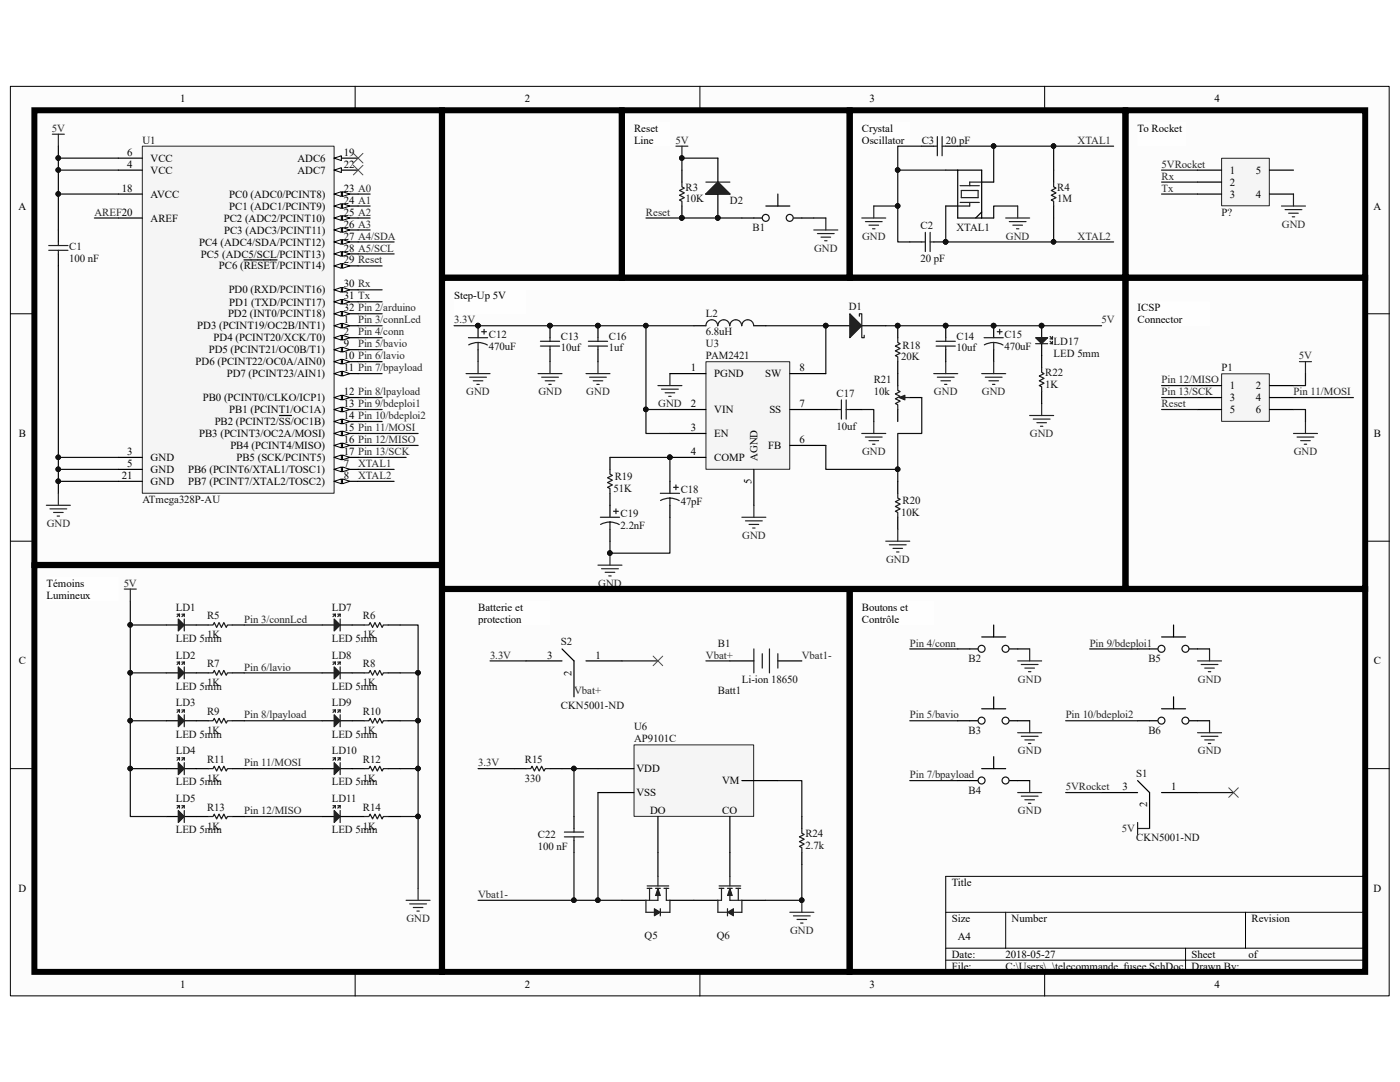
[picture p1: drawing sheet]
<svg xmlns="http://www.w3.org/2000/svg" width="279mm" height="216mm" viewBox="0 0 279 216" stroke-linecap="round" stroke-linejoin="round" font-family="sans-serif">
<path d="M2.1 17.3h275.1v181.4h-275.1z" fill="#fcfcfc"/>
<path d="M2.1 17.2h275.1v181.5h-275.1z" fill="none" stroke="#000" stroke-width=".2"/>
<path d="M6.9 22.1h265.6v171.8h-265.6z" fill="#fcfcfc"/>
<g fill="none" stroke="#000" stroke-width=".2">
<path d="M70.9 17.2v4.8M139.7 17.2v4.8M208.5 17.2v4.8M6.9 22h265.6v171.9h-265.6zM2.1 62.6h4.8M272.5 62.6h4.8M2.1 108h4.8M272.5 108h4.8M2.1 153.4h4.8M272.5 153.4h4.8M272.5 174.9h-83.8v19.1M70.9 194v4.8"/>
<path d="M139.7 194v4.8M188.7 182h83.8M188.7 189.2h83.8M188.7 191.6h83.8M200.7 182v7.2M208.5 194v4.8M236.6 189.2v4.8M248.6 182v7.2"/>
</g>
<path d="M10.5 26.8h2.3M11.6 26.8v2.4M11.6 98.4v2.4M9.3 100.8h4.7M10 101.5h3.3M10.7 102.3h1.9M11.4 103h.5" fill="none" stroke="#262626" stroke-width=".24"/>
<g fill="none" stroke="#0e0e0e" stroke-width=".24">
<path d="M11.6 31.6h12M11.6 33.9h12M11.6 38.7h12M11.6 53.1v45.3M71.5 57.8h4.8M71.5 41.1h2.4M71.5 43.5h2.4M71.5 45.9h2.4M71.5 48.3h7.2M71.5 50.7h7.2M71.5 53.1h4.8M71.5 60.2h4.8"/>
<path d="M71.5 62.6h4.8M71.5 65h4.8M71.5 67.4h4.8M71.5 69.8h4.8M71.5 72.2h4.8M71.5 74.6h4.8M71.5 79.3h4.8M11.6 96h12M11.6 93.7h12M11.6 91.3h12M71.5 96h7.2M71.5 93.7h7.2"/>
<path d="M71.5 91.3h9.5M71.5 81.7h4.8M71.5 84.1h4.8M71.5 88.9h11.9M71.5 86.5h11.9"/>
</g>
<g fill="#0e0e0e" stroke="#0e0e0e" stroke-width=".2">
<circle cx="11.6" cy="31.5" r=".45"/>
<circle cx="11.6" cy="33.9" r=".45"/>
<circle cx="11.6" cy="38.7" r=".45"/>
<circle cx="11.6" cy="96" r=".45"/>
<circle cx="11.6" cy="93.6" r=".45"/>
<circle cx="11.6" cy="91.2" r=".45"/>
</g>
<path d="M28.4 29.2h38.3v69.2h-38.3z" fill="#f5f5f5"/>
<path d="M28.4 29.2h38.3v69.2h-38.3z" fill="none" stroke="#262626" stroke-width=".2"/>
<path d="M66.7 53.1h4.8" fill="none" stroke="#000" stroke-width=".24"/>
<path d="M66.7 53.1l1.4-.5v.9z" fill="#fcfcfc"/>
<path d="M66.7 53.1l1.4-.5v.9z" fill="none" stroke="#000" stroke-width=".2"/>
<path d="M68.4 52.6l1.4 .5-1.4 .4z" fill="#fcfcfc"/>
<path d="M68.4 52.6l1.4 .5-1.4 .4z" fill="none" stroke="#000" stroke-width=".2"/>
<path d="M48.7 51.9h6.6M66.7 57.8h4.8" fill="none" stroke="#000" stroke-width=".24"/>
<path d="M66.7 57.8l1.4-.4v.9z" fill="#fcfcfc"/>
<path d="M66.7 57.8l1.4-.4v.9z" fill="none" stroke="#000" stroke-width=".2"/>
<path d="M68.4 57.4l1.4 .4-1.4 .5z" fill="#fcfcfc"/>
<path d="M68.4 57.4l1.4 .4-1.4 .5z" fill="none" stroke="#000" stroke-width=".2"/>
<path d="M66.7 60.2h4.8" fill="none" stroke="#000" stroke-width=".24"/>
<path d="M66.7 60.2l1.4-.5v1z" fill="#fcfcfc"/>
<path d="M66.7 60.2l1.4-.5v1z" fill="none" stroke="#000" stroke-width=".2"/>
<path d="M68.4 59.7l1.4 .5-1.4 .5z" fill="#fcfcfc"/>
<path d="M68.4 59.7l1.4 .5-1.4 .5z" fill="none" stroke="#000" stroke-width=".2"/>
<path d="M66.7 62.6h4.8" fill="none" stroke="#000" stroke-width=".24"/>
<path d="M66.7 62.6l1.4-.5v1z" fill="#fcfcfc"/>
<path d="M66.7 62.6l1.4-.5v1z" fill="none" stroke="#000" stroke-width=".2"/>
<path d="M68.4 62.1l1.4 .5-1.4 .5z" fill="#fcfcfc"/>
<path d="M68.4 62.1l1.4 .5-1.4 .5z" fill="none" stroke="#000" stroke-width=".2"/>
<path d="M66.7 67.4h4.8" fill="none" stroke="#000" stroke-width=".24"/>
<path d="M66.7 67.4l1.4-.5v1z" fill="#fcfcfc"/>
<path d="M66.7 67.4l1.4-.5v1z" fill="none" stroke="#000" stroke-width=".2"/>
<path d="M68.4 66.9l1.4 .5-1.4 .5z" fill="#fcfcfc"/>
<path d="M68.4 66.9l1.4 .5-1.4 .5z" fill="none" stroke="#000" stroke-width=".2"/>
<path d="M23.6 31.6h4.8M23.6 93.7h4.8M66.7 93.7h4.8" fill="none" stroke="#000" stroke-width=".24"/>
<path d="M66.7 93.7l1.4-.5v.9z" fill="#fcfcfc"/>
<path d="M66.7 93.7l1.4-.5v.9z" fill="none" stroke="#000" stroke-width=".2"/>
<path d="M68.4 93.2l1.4 .5-1.4 .4z" fill="#fcfcfc"/>
<path d="M68.4 93.2l1.4 .5-1.4 .4z" fill="none" stroke="#000" stroke-width=".2"/>
<path d="M66.7 96h4.8" fill="none" stroke="#000" stroke-width=".24"/>
<path d="M66.7 96l1.4-.4v.9z" fill="#fcfcfc"/>
<path d="M66.7 96l1.4-.4v.9z" fill="none" stroke="#000" stroke-width=".2"/>
<path d="M68.4 95.6l1.4 .4-1.4 .5z" fill="#fcfcfc"/>
<path d="M68.4 95.6l1.4 .4-1.4 .5z" fill="none" stroke="#000" stroke-width=".2"/>
<path d="M66.7 69.8h4.8" fill="none" stroke="#000" stroke-width=".24"/>
<path d="M66.7 69.8l1.4-.5v1z" fill="#fcfcfc"/>
<path d="M66.7 69.8l1.4-.5v1z" fill="none" stroke="#000" stroke-width=".2"/>
<path d="M68.4 69.3l1.4 .5-1.4 .5z" fill="#fcfcfc"/>
<path d="M68.4 69.3l1.4 .5-1.4 .5z" fill="none" stroke="#000" stroke-width=".2"/>
<path d="M66.7 72.2h4.8" fill="none" stroke="#000" stroke-width=".24"/>
<path d="M66.7 72.2l1.4-.5v.9z" fill="#fcfcfc"/>
<path d="M66.7 72.2l1.4-.5v.9z" fill="none" stroke="#000" stroke-width=".2"/>
<path d="M68.4 71.7l1.4 .5-1.4 .4z" fill="#fcfcfc"/>
<path d="M68.4 71.7l1.4 .5-1.4 .4z" fill="none" stroke="#000" stroke-width=".2"/>
<path d="M66.7 74.6h4.8" fill="none" stroke="#000" stroke-width=".24"/>
<path d="M66.7 74.6l1.4-.5v.9z" fill="#fcfcfc"/>
<path d="M66.7 74.6l1.4-.5v.9z" fill="none" stroke="#000" stroke-width=".2"/>
<path d="M68.4 74.1l1.4 .5-1.4 .4z" fill="#fcfcfc"/>
<path d="M68.4 74.1l1.4 .5-1.4 .4z" fill="none" stroke="#000" stroke-width=".2"/>
<path d="M66.7 79.3h4.8" fill="none" stroke="#000" stroke-width=".24"/>
<path d="M66.7 79.3l1.4-.4v.9z" fill="#fcfcfc"/>
<path d="M66.7 79.3l1.4-.4v.9z" fill="none" stroke="#000" stroke-width=".2"/>
<path d="M68.4 78.9l1.4 .4-1.4 .5z" fill="#fcfcfc"/>
<path d="M68.4 78.9l1.4 .4-1.4 .5z" fill="none" stroke="#000" stroke-width=".2"/>
<path d="M66.7 81.7h4.8" fill="none" stroke="#000" stroke-width=".24"/>
<path d="M66.7 81.7l1.4-.5v1z" fill="#fcfcfc"/>
<path d="M66.7 81.7l1.4-.5v1z" fill="none" stroke="#000" stroke-width=".2"/>
<path d="M68.4 81.2l1.4 .5-1.4 .5z" fill="#fcfcfc"/>
<path d="M68.4 81.2l1.4 .5-1.4 .5z" fill="none" stroke="#000" stroke-width=".2"/>
<path d="M66.7 84.1h4.8" fill="none" stroke="#000" stroke-width=".24"/>
<path d="M66.7 84.1l1.4-.5v1z" fill="#fcfcfc"/>
<path d="M66.7 84.1l1.4-.5v1z" fill="none" stroke="#000" stroke-width=".2"/>
<path d="M68.4 83.6l1.4 .5-1.4 .5z" fill="#fcfcfc"/>
<path d="M68.4 83.6l1.4 .5-1.4 .5z" fill="none" stroke="#000" stroke-width=".2"/>
<path d="M55.8 82.9h2.4M66.7 86.5h4.8" fill="none" stroke="#000" stroke-width=".24"/>
<path d="M66.7 86.5l1.4-.5v1z" fill="#fcfcfc"/>
<path d="M66.7 86.5l1.4-.5v1z" fill="none" stroke="#000" stroke-width=".2"/>
<path d="M68.4 86l1.4 .5-1.4 .5z" fill="#fcfcfc"/>
<path d="M68.4 86l1.4 .5-1.4 .5z" fill="none" stroke="#000" stroke-width=".2"/>
<path d="M66.7 88.9h4.8" fill="none" stroke="#000" stroke-width=".24"/>
<path d="M66.7 88.9l1.4-.5v1z" fill="#fcfcfc"/>
<path d="M66.7 88.9l1.4-.5v1z" fill="none" stroke="#000" stroke-width=".2"/>
<path d="M68.4 88.4l1.4 .5-1.4 .5z" fill="#fcfcfc"/>
<path d="M68.4 88.4l1.4 .5-1.4 .5z" fill="none" stroke="#000" stroke-width=".2"/>
<path d="M66.7 91.3h4.8" fill="none" stroke="#000" stroke-width=".24"/>
<path d="M66.7 91.3l1.4-.5v.9z" fill="#fcfcfc"/>
<path d="M66.7 91.3l1.4-.5v.9z" fill="none" stroke="#000" stroke-width=".2"/>
<path d="M68.4 90.8l1.4 .5-1.4 .4z" fill="#fcfcfc"/>
<path d="M68.4 90.8l1.4 .5-1.4 .4z" fill="none" stroke="#000" stroke-width=".2"/>
<path d="M23.6 38.7h4.8M66.7 38.7h4.8M23.6 43.5h4.8M23.6 96h4.8" fill="none" stroke="#000" stroke-width=".24"/>
<path d="M66.7 38.7l1.4-.5v1z" fill="#fcfcfc"/>
<path d="M66.7 38.7l1.4-.5v1z" fill="none" stroke="#000" stroke-width=".2"/>
<path d="M68.4 38.2l1.4 .5-1.4 .5z" fill="#fcfcfc"/>
<path d="M68.4 38.2l1.4 .5-1.4 .5z" fill="none" stroke="#000" stroke-width=".2"/>
<path d="M66.7 41.1h4.8" fill="none" stroke="#000" stroke-width=".24"/>
<path d="M66.7 41.1l1.4-.5v1z" fill="#fcfcfc"/>
<path d="M66.7 41.1l1.4-.5v1z" fill="none" stroke="#000" stroke-width=".2"/>
<path d="M68.4 40.6l1.4 .5-1.4 .5z" fill="#fcfcfc"/>
<path d="M68.4 40.6l1.4 .5-1.4 .5z" fill="none" stroke="#000" stroke-width=".2"/>
<path d="M66.7 43.5h4.8" fill="none" stroke="#000" stroke-width=".24"/>
<path d="M66.7 43.5l1.4-.5v1z" fill="#fcfcfc"/>
<path d="M66.7 43.5l1.4-.5v1z" fill="none" stroke="#000" stroke-width=".2"/>
<path d="M68.4 43l1.4 .5-1.4 .5z" fill="#fcfcfc"/>
<path d="M68.4 43l1.4 .5-1.4 .5z" fill="none" stroke="#000" stroke-width=".2"/>
<path d="M66.7 45.9h4.8" fill="none" stroke="#000" stroke-width=".24"/>
<path d="M66.7 45.9l1.4-.5v1z" fill="#fcfcfc"/>
<path d="M66.7 45.9l1.4-.5v1z" fill="none" stroke="#000" stroke-width=".2"/>
<path d="M68.4 45.4l1.4 .5-1.4 .5z" fill="#fcfcfc"/>
<path d="M68.4 45.4l1.4 .5-1.4 .5z" fill="none" stroke="#000" stroke-width=".2"/>
<path d="M66.7 48.3h4.8" fill="none" stroke="#000" stroke-width=".24"/>
<path d="M66.7 48.3l1.4-.5v1z" fill="#fcfcfc"/>
<path d="M66.7 48.3l1.4-.5v1z" fill="none" stroke="#000" stroke-width=".2"/>
<path d="M68.4 47.8l1.4 .5-1.4 .5z" fill="#fcfcfc"/>
<path d="M68.4 47.8l1.4 .5-1.4 .5z" fill="none" stroke="#000" stroke-width=".2"/>
<path d="M66.7 50.7h4.8" fill="none" stroke="#000" stroke-width=".24"/>
<path d="M66.7 50.7l1.4-.5v.9z" fill="#fcfcfc"/>
<path d="M66.7 50.7l1.4-.5v.9z" fill="none" stroke="#000" stroke-width=".2"/>
<path d="M68.4 50.2l1.4 .5-1.4 .4z" fill="#fcfcfc"/>
<path d="M68.4 50.2l1.4 .5-1.4 .4z" fill="none" stroke="#000" stroke-width=".2"/>
<path d="M23.6 33.9h4.8M66.7 31.6h4.8M23.6 91.3h4.8" fill="none" stroke="#000" stroke-width=".24"/>
<path d="M66.7 31.6l1.4-.5v.9z" fill="#fcfcfc"/>
<path d="M66.7 31.6l1.4-.5v.9z" fill="none" stroke="#000" stroke-width=".2"/>
<path d="M66.7 33.9h4.8" fill="none" stroke="#000" stroke-width=".24"/>
<path d="M66.7 33.9l1.4-.4v.9z" fill="#fcfcfc"/>
<path d="M66.7 33.9l1.4-.4v.9z" fill="none" stroke="#000" stroke-width=".2"/>
<path d="M66.7 65h4.8" fill="none" stroke="#000" stroke-width=".24"/>
<path d="M66.7 65l1.4-.5v1z" fill="#fcfcfc"/>
<path d="M66.7 65l1.4-.5v1z" fill="none" stroke="#000" stroke-width=".2"/>
<path d="M68.4 64.5l1.4 .5-1.4 .5z" fill="#fcfcfc"/>
<path d="M68.4 64.5l1.4 .5-1.4 .5z" fill="none" stroke="#000" stroke-width=".2"/>
<path d="M136.1 33.9v2.4M140.9 38.7l2.4-2.4 2.4 2.4zM143.3 31.6v4.7M143.3 38.7v4.8M11.6 45.9v2.4M11.6 50.7v2.4M136.1 41.1v2.4" fill="none" stroke="#000" stroke-width=".24"/>
<path d="M136.1 36.3v1l.5 .2-1 .5 1 .5-1 .5 1 .4-1 .5 .5 .3v.9M140.9 36.3h4.8M9.7 49h3.9M9.7 49.9h3.9M11.6 48.3v.7M11.6 49.9v.8" fill="none" stroke="#1c1c1c" stroke-width=".24"/>
<path d="M11.6 29.2v16.7M71.5 38.7h2.4M143.3 31.6h-7.2v2.3M18.8 43.5h4.8" fill="none" stroke="#0e0e0e" stroke-width=".24"/>
<g fill="#0e0e0e" stroke="#0e0e0e" stroke-width=".2">
<circle cx="11.6" cy="38.7" r=".45"/>
<circle cx="11.6" cy="33.9" r=".45"/>
<circle cx="11.6" cy="31.5" r=".45"/>
<circle cx="136.1" cy="43.5" r=".45"/>
<circle cx="136.1" cy="31.5" r=".45"/>
<circle cx="143.2" cy="43.5" r=".45"/>
</g>
<path d="M134.9 29.2h2.4M136.1 29.2v2.4M162.4 45.9h4.8M163.1 46.6h3.4M163.9 47.3h1.9M164.6 48h.4M164.8 43.5v2.4" fill="none" stroke="#262626" stroke-width=".24"/>
<path d="M140.9 38.7l2.4-2.4 2.4 2.4z" fill="#1c1c1c"/>
<path d="M140.9 38.7l2.4-2.4 2.4 2.4z" fill="none" stroke="#1c1c1c" stroke-width=".24"/>
<circle cx="143.2" cy="43.5" r=".45" fill="#0e0e0e" stroke="#0e0e0e" stroke-width=".2"/>
<path d="M126.6 24.5h7.1v4.6h-7.1z" fill="#fefefe"/>
<path d="M126.5 24.4h7.2v4.7h-7.2z" fill="none" stroke="#fefefe" stroke-width=".2"/>
<path d="M179.2 33.9h9.5M191.1 29.2h31.1M198.3 29.2v7.1M210.3 29.2v4.7M128.9 43.5h19.2M162.4 43.5h2.4M174.4 41.1h4.8M203.1 41.1h-4.8v2.4M210.3 43.5v4.8" fill="none" stroke="#0e0e0e" stroke-width=".24"/>
<g fill="#0e0e0e" stroke="#0e0e0e" stroke-width=".2">
<circle cx="136.1" cy="43.5" r=".45"/>
<circle cx="143.2" cy="43.5" r=".45"/>
<circle cx="188.7" cy="48.3" r=".45"/>
<circle cx="179.1" cy="33.9" r=".45"/>
<circle cx="198.3" cy="29.1" r=".45"/>
<circle cx="210.3" cy="29.1" r=".45"/>
<circle cx="210.3" cy="48.3" r=".45"/>
<circle cx="179.1" cy="41.1" r=".45"/>
</g>
<path d="M184 29.2h2.3M188.7 29.2h2.4M188.7 33.9h7.2v9.6M191.1 33.9v9.6h7.2M195.9 36.3h2.4M210.3 33.9v2.4M181.6 48.3h2.4M186.3 48.3h2.4M188.7 41.1h2.4M195.9 42.3l-1.2 1.2M210.3 41.1v2.4" fill="none" stroke="#000" stroke-width=".24"/>
<g fill="none" stroke="#1c1c1c" stroke-width=".24">
<path d="M186.3 29.2h.8M187.1 27.3v3.8M188 27.3v3.8M188 29.2h.7M191.6 37.1h3.8M191.9 38h3.3v1.4h-3.3zM195.9 36.3h-2.4v.8M210.3 36.3v1l.5 .2-1 .5 1 .5-1 .5 1 .4-1 .5 .5 .3v.9M184 48.3h.7M184.7 46.4v3.8M185.6 46.4v3.8M185.6 48.3h.7"/>
<path d="M191.6 40.4h3.8M193.5 40.4v.7h-2.4"/>
</g>
<path d="M172 43.5h4.8M172.7 44.2h3.4M173.4 44.9h1.9M174.1 45.6h.5M174.4 41.1v2.4M200.7 43.5h4.8M201.4 44.2h3.4M202.1 44.9h2M202.9 45.6h.4M203.1 41.1v2.4" fill="none" stroke="#262626" stroke-width=".24"/>
<path d="M172 24.5h9.5v4.6h-9.5z" fill="#fefefe"/>
<path d="M172 24.4h9.5v4.7h-9.5z" fill="none" stroke="#fefefe" stroke-width=".2"/>
<path d="M184 29.2h-4.8v19.1h2.4M188.7 41.1v7.2h33.5" fill="none" stroke="#0e0e0e" stroke-width=".24"/>
<g fill="#0e0e0e" stroke="#0e0e0e" stroke-width=".2">
<circle cx="179.1" cy="41.1" r=".45"/>
<circle cx="179.1" cy="33.9" r=".45"/>
<circle cx="188.7" cy="48.3" r=".45"/>
<circle cx="210.3" cy="48.3" r=".45"/>
</g>
<path d="M33.2 124.7h2.4M36.8 124.7h2.4" fill="none" stroke="#000" stroke-width=".24"/>
<path d="M35.6 123.5l1.2 1.2-1.2 1.2z" fill="#1c1c1c"/>
<path d="M35.3 122.6h.5M35.6 123.5l1.2 1.2-1.2 1.2zM35.8 122.6l-.5 .4M35.8 122.6v.4M36.3 122.6h.5M36.8 122.6v.4M36.8 123.5v2.4M36.8 122.6l-.5 .4" fill="none" stroke="#1c1c1c" stroke-width=".24"/>
<path d="M33.2 134.3h2.4M36.8 134.3h2.4" fill="none" stroke="#000" stroke-width=".24"/>
<path d="M35.6 133.1l1.2 1.2-1.2 1.2z" fill="#1c1c1c"/>
<path d="M35.3 132.1h.5M35.6 133.1l1.2 1.2-1.2 1.2zM35.8 132.1l-.5 .5M35.8 132.1v.5M36.3 132.1h.5M36.8 132.1v.5M36.8 133.1v2.4M36.8 132.1l-.5 .5" fill="none" stroke="#1c1c1c" stroke-width=".24"/>
<path d="M33.2 143.8h2.4M36.8 143.8h2.4" fill="none" stroke="#000" stroke-width=".24"/>
<path d="M35.6 142.6l1.2 1.2-1.2 1.2z" fill="#1c1c1c"/>
<path d="M35.3 141.7h.5M35.6 142.6l1.2 1.2-1.2 1.2zM35.8 141.7l-.5 .4M35.8 141.7v.4M36.3 141.7h.5M36.8 141.7v.4M36.8 142.6v2.4M36.8 141.7l-.5 .4" fill="none" stroke="#1c1c1c" stroke-width=".24"/>
<path d="M33.2 153.4h2.4M36.8 153.4h2.4" fill="none" stroke="#000" stroke-width=".24"/>
<path d="M35.6 152.2l1.2 1.2-1.2 1.2z" fill="#1c1c1c"/>
<path d="M35.3 151.2h.5M35.6 152.2l1.2 1.2-1.2 1.2zM35.8 151.2l-.5 .5M35.8 151.2v.5M36.3 151.2h.5M36.8 151.2v.5M36.8 152.2v2.4M36.8 151.2l-.5 .5" fill="none" stroke="#1c1c1c" stroke-width=".24"/>
<path d="M33.2 162.9h2.4M36.8 162.9h2.4" fill="none" stroke="#000" stroke-width=".24"/>
<path d="M35.6 161.7l1.2 1.2-1.2 1.2z" fill="#1c1c1c"/>
<path d="M35.3 160.8h.5M35.6 161.7l1.2 1.2-1.2 1.2zM35.8 160.8l-.5 .5M35.8 160.8v.5M36.3 160.8h.5M36.8 160.8v.5M36.8 161.7v2.4M36.8 160.8l-.5 .5" fill="none" stroke="#1c1c1c" stroke-width=".24"/>
<path d="M64.3 124.7h2.4M67.9 124.7h2.4" fill="none" stroke="#000" stroke-width=".24"/>
<path d="M66.7 123.5l1.2 1.2-1.2 1.2z" fill="#1c1c1c"/>
<path d="M66.5 122.6h.4M66.7 123.5l1.2 1.2-1.2 1.2zM66.9 122.6l-.4 .4M66.9 122.6v.4M67.4 122.6h.5M67.9 122.6v.4M67.9 123.5v2.4M67.9 122.6l-.5 .4" fill="none" stroke="#1c1c1c" stroke-width=".24"/>
<path d="M64.3 134.3h2.4M67.9 134.3h2.4" fill="none" stroke="#000" stroke-width=".24"/>
<path d="M66.7 133.1l1.2 1.2-1.2 1.2z" fill="#1c1c1c"/>
<path d="M66.5 132.1h.4M66.7 133.1l1.2 1.2-1.2 1.2zM66.9 132.1l-.4 .5M66.9 132.1v.5M67.4 132.1h.5M67.9 132.1v.5M67.9 133.1v2.4M67.9 132.1l-.5 .5" fill="none" stroke="#1c1c1c" stroke-width=".24"/>
<path d="M64.3 143.8h2.4M67.9 143.8h2.4" fill="none" stroke="#000" stroke-width=".24"/>
<path d="M66.7 142.6l1.2 1.2-1.2 1.2z" fill="#1c1c1c"/>
<path d="M66.5 141.7h.4M66.7 142.6l1.2 1.2-1.2 1.2zM66.9 141.7l-.4 .4M66.9 141.7v.4M67.4 141.7h.5M67.9 141.7v.4M67.9 142.6v2.4M67.9 141.7l-.5 .4" fill="none" stroke="#1c1c1c" stroke-width=".24"/>
<path d="M64.3 153.4h2.4M67.9 153.4h2.4" fill="none" stroke="#000" stroke-width=".24"/>
<path d="M66.7 152.2l1.2 1.2-1.2 1.2z" fill="#1c1c1c"/>
<path d="M66.5 151.2h.4M66.7 152.2l1.2 1.2-1.2 1.2zM66.9 151.2l-.4 .5M66.9 151.2v.5M67.4 151.2h.5M67.9 151.2v.5M67.9 152.2v2.4M67.9 151.2l-.5 .5" fill="none" stroke="#1c1c1c" stroke-width=".24"/>
<path d="M64.3 162.9h2.4M67.9 162.9h2.4" fill="none" stroke="#000" stroke-width=".24"/>
<path d="M66.7 161.7l1.2 1.2-1.2 1.2z" fill="#1c1c1c"/>
<g fill="none" stroke="#1c1c1c" stroke-width=".24">
<path d="M93.5 67.4h3.8M95.4 68.3l1.2 .2 .7 .3M95.4 68.3l-.8 .1-1.1 .4M95.4 68.3v1.5M96.1 66.2h1M96.6 65.7v1M140.9 65a1.17 1.17 0 0 1 1.1-1.2 1.17 1.17 0 0 1 1.2 1.2M143.3 65a1.17 1.17 0 0 1 1.1-1.2 1.17 1.17 0 0 1 1.2 1.2M145.7 65a1.17 1.17 0 0 1 1.1-1.2 1.17 1.17 0 0 1 1.2 1.2M148.1 65a1.17 1.17 0 0 1 1.1-1.2 1.17 1.17 0 0 1 1.2 1.2M121.7 93.7v.9l.5 .3-.9 .4 .9 .5-.9 .5 .9 .5-.9 .4 .4 .3v.9M66.5 160.8h.4"/>
<path d="M66.7 161.7l1.2 1.2-1.2 1.2zM66.9 160.8l-.4 .5M66.9 160.8v.5M67.4 160.8h.5M67.9 160.8v.5M67.9 161.7v2.4M67.9 160.8l-.5 .5"/>
</g>
<g fill="none" stroke="#0e0e0e" stroke-width=".24">
<path d="M152.8 65h12v9.6M26 119.9v43h7.2M133.7 103.2v7.2h-12v-2.4M26 124.7h7.2M26 134.3h7.2M48.7 124.7h15.6M48.7 134.3h15.6M79.9 124.7h3.5v52.6M79.9 134.3h3.5M97.8 131.9h7.2M124.1 131.9h7.2M181.6 129.5h9.5"/>
<path d="M217.5 129.5h9.5M26 143.8h7.2M26 153.4h7.2M48.7 143.8h15.6M48.7 153.4h15.6M79.9 143.8h3.5M79.9 153.4h3.5M181.6 143.8h9.5M48.7 162.9h15.6M79.9 162.9h3.5"/>
</g>
<g fill="#0e0e0e" stroke="#0e0e0e" stroke-width=".2">
<circle cx="26" cy="124.7" r=".45"/>
<circle cx="26" cy="134.2" r=".45"/>
<circle cx="26" cy="143.8" r=".45"/>
<circle cx="26" cy="153.3" r=".45"/>
<circle cx="83.4" cy="134.2" r=".45"/>
<circle cx="83.4" cy="143.8" r=".45"/>
<circle cx="83.4" cy="153.3" r=".45"/>
<circle cx="83.4" cy="162.9" r=".45"/>
<circle cx="95.4" cy="65" r=".45"/>
<circle cx="121.7" cy="110.4" r=".45"/>
<circle cx="164.8" cy="65" r=".45"/>
</g>
<g fill="none" stroke="#262626" stroke-width=".24">
<path d="M93 74.6h4.8M93.7 75.3h3.4M94.5 76h1.9M95.2 76.7h.4M95.4 72.2v2.4M107.4 74.6h4.8M108.1 75.3h3.3M108.8 76h1.9M109.5 76.7h.5M109.8 72.2v2.4M116.9 74.6h4.8M117.7 75.3h3.3"/>
<path d="M118.4 76h1.9M119.1 76.7h.5M119.3 72.2v2.4M131.3 76.9h4.8M132 77.7h3.4M132.7 78.4h2M133.5 79.1h.4M133.7 74.6v2.3M172 86.5h4.8M172.7 87.2h3.4M173.4 87.9h1.9M174.1 88.6h.5"/>
<path d="M174.4 84.1v2.4M24.8 117.5h2.4M26 117.5v2.4M119.3 112.8h4.8M120.1 113.5h3.3M120.8 114.2h1.9M121.5 114.9h.5M121.7 110.4v2.4M148.1 103.2h4.7M148.8 103.9h3.3M149.5 104.6h1.9M150.2 105.4h.5"/>
<path d="M150.5 100.8v2.4M239 131.9h4.8M239.7 132.6h3.4M240.4 133.3h1.9M241.1 134h.5M241.4 129.5v2.4M203.1 146.2h4.8M203.8 146.9h3.4M204.5 147.6h1.9M205.3 148.4h.4M205.5 143.8v2.4M239 146.2h4.8"/>
<path d="M239.7 146.9h3.4M240.4 147.6h1.9M241.1 148.4h.5M241.4 143.8v2.4M81 179.6h4.8M83.4 177.3v2.3M81.8 180.4h3.3M82.5 181.1h1.9M83.2 181.8h.5"/>
</g>
<path d="M95.4 65v2.4M95.4 69.8v2.4M138.5 65h2.4M150.5 65h2.3M164.8 65h4.8M172 65h4.8M121.7 91.3v2.4M121.7 98.4v2.4M105 131.9h7.2M112.2 129.5l2.4 2.4v7.1M116.9 131.9h7.2" fill="none" stroke="#000" stroke-width=".24"/>
<path d="M169.6 62.6l2.4 2.4-2.4 2.4z" fill="#1c1c1c"/>
<path d="M169.6 62.6l2.4 2.4-2.4 2.4zM171.5 63.1v-.5h.5v4.8h.5v-.5M179.2 67.4v.9l.4 .3-.9 .5 .9 .4-.9 .5 .9 .5-.9 .5 .5 .2v1M196.4 67.4h3.8M198.3 68.3l1.2 .2 .7 .3M198.3 68.3l-.8 .1-1.1 .4M198.3 68.3v1.5M199 66.2h1M199.5 65.7v1M179.2 98.4v1l.4 .2-.9 .5 .9 .5-.9 .5 .9 .4-.9 .5 .5 .3v.9" fill="none" stroke="#1c1c1c" stroke-width=".24"/>
<g fill="#0e0e0e" stroke="#0e0e0e" stroke-width=".2">
<circle cx="164.8" cy="65" r=".45"/>
<circle cx="179.1" cy="65" r=".45"/>
<circle cx="198.3" cy="65" r=".45"/>
</g>
<path d="M179.2 65v2.4M179.2 72.2v2.4M198.3 65v2.4M198.3 69.8v2.4M179.2 96v2.4M179.2 103.2v2.4" fill="none" stroke="#000" stroke-width=".24"/>
<g fill="none" stroke="#262626" stroke-width=".24">
<path d="M186.3 74.6h4.8M187.1 75.3h3.3M187.8 76h1.9M188.5 76.7h.5M188.7 72.2v2.4M195.9 74.6h4.8M196.6 75.3h3.4M197.4 76h1.9M198.1 76.7h.5M198.3 72.2v2.4M176.8 108h4.8M177.5 108.7h3.3"/>
<path d="M178.2 109.4h1.9M178.9 110.1h.5M179.2 105.6v2.4"/>
</g>
<path d="M140.9 72.2h16.7v21.4h-16.7z" fill="#f5f5f5"/>
<path d="M140.9 72.2h16.7v21.4h-16.7z" fill="none" stroke="#262626" stroke-width=".2"/>
<g fill="none" stroke="#000" stroke-width=".24">
<path d="M133.7 74.6h7.2M157.6 74.6h7.2M179.2 74.6v2.3M181.6 79.3h2.4M133.7 81.7h7.2M133.7 86.5h7.2M133.7 91.3h7.2M133.7 96v2.4M150.5 93.7v7.1M157.6 81.7h7.2M157.6 88.9h7.2M179.2 81.7v2.4"/>
<path d="M121.7 100.8v2.4M121.7 105.6v2.4M133.7 100.8v2.4"/>
</g>
<g fill="#0e0e0e" stroke="#0e0e0e" stroke-width=".2">
<circle cx="133.7" cy="91.2" r=".45"/>
<circle cx="179.1" cy="93.6" r=".45"/>
</g>
<g fill="none" stroke="#1c1c1c" stroke-width=".24">
<path d="M179.2 76.9v1l.4 .2-.9 .5 .9 .5-.9 .5 .9 .4-.9 .5 .5 .3v.9M131.8 98.4h3.8M133.7 99.4l1.1 .2 .8 .3M133.7 99.4l-.8 .1-1.1 .4M133.7 99.4v1.4M134.4 97.2h1M134.9 96.8v.9M119.8 103.2h3.8M121.7 104.2l1.2 .2 .7 .3M121.7 104.2h-.8l-1 .4M121.7 104.2v1.4M122.4 102h1"/>
<path d="M122.9 101.5v1"/>
</g>
<path d="M164.8 88.9v4.8h14.4" fill="none" stroke="#0e0e0e" stroke-width=".24"/>
<path d="M179.4 79.3l1.2-.4v.9z" fill="#1c1c1c"/>
<path d="M179.4 79.3l1.2-.4v.9z" fill="none" stroke="#1c1c1c" stroke-width=".2"/>
<g fill="none" stroke="#1c1c1c" stroke-width=".24">
<path d="M107.9 68.1h3.8M107.9 69.1h3.8M109.8 67.4v.7M109.8 69.1v.7M117.4 68.1h3.9M117.4 69.1h3.9M119.3 67.4v.7M119.3 69.1v.7M167.9 79.8v3.8M168.9 79.8v3.8M180.6 79.3h1M186.8 68.1h3.9"/>
<path d="M186.8 69.1h3.9M188.7 67.4v.7M188.7 69.1v.7M167.2 81.7h.7M168.9 81.7h.7"/>
</g>
<path d="M90.6 65h47.9M128.9 65v16.7h4.8M184 79.3v7.2h-4.8v9.5M121.7 91.3h12v4.7M172 81.7h2.4v2.4" fill="none" stroke="#0e0e0e" stroke-width=".24"/>
<g fill="#0e0e0e" stroke="#0e0e0e" stroke-width=".2">
<circle cx="128.9" cy="65" r=".45"/>
<circle cx="128.9" cy="81.7" r=".45"/>
<circle cx="179.1" cy="93.6" r=".45"/>
<circle cx="188.7" cy="65" r=".45"/>
<circle cx="109.7" cy="65" r=".45"/>
<circle cx="95.4" cy="65" r=".45"/>
<circle cx="119.3" cy="65" r=".45"/>
<circle cx="133.7" cy="91.2" r=".45"/>
<circle cx="207.9" cy="65" r=".45"/>
</g>
<path d="M109.8 65v2.4M109.8 69.8v2.4M119.3 65v2.4M119.3 69.8v2.4M188.7 65v2.4M188.7 69.8v2.4M207.9 65v2.4M207.9 68.6v2.4M164.8 81.7h2.4M169.6 81.7h2.4" fill="none" stroke="#000" stroke-width=".24"/>
<path d="M206.7 67.4h2.4l-1.2 1.2z" fill="#1c1c1c"/>
<g fill="none" stroke="#1c1c1c" stroke-width=".24">
<path d="M206.7 67.4h2.4l-1.2 1.2zM206.7 68.6h2.4M209.6 68.6h.4M209.6 67.1l.4 .5M209.6 67.6h.4M209.6 68.1l.4 .5M210 67.1v.5M210 68.1v.5M129.2 176.8h4.3M129.2 177.3h.9M129.6 177.3v2.3M130.8 177.3h1"/>
<path d="M131.3 174.9v1.9M131.3 177.3v2.3h-2.4M132.5 177.3h1M133 177.3v2.3"/>
</g>
<g fill="#0e0e0e" stroke="#0e0e0e" stroke-width=".2">
<circle cx="207.9" cy="65" r=".45"/>
<circle cx="179.1" cy="65" r=".45"/>
<circle cx="188.7" cy="65" r=".45"/>
<circle cx="198.3" cy="65" r=".45"/>
</g>
<path d="M176.8 65h43.1" fill="none" stroke="#0e0e0e" stroke-width=".24"/>
<path d="M205.5 82.9h4.8M206.2 83.6h3.4M206.9 84.3h1.9M207.6 85.1h.5M207.9 80.5v2.4" fill="none" stroke="#262626" stroke-width=".24"/>
<path d="M6.9 22h81.3v90.7h-81.3zM88.2 22h35.9v33.4h-35.9zM124.1 22h45.4v33.4h-45.4zM169.6 22h55v33.4h-55zM88.2 55.4h136.4v62.1h-136.4zM6.9 112.8h81.3v81.1h-81.3z" fill="none" stroke="#000" stroke-width="1.2"/>
<path d="M124.1 179.6h4.8M131.3 170.1v4.8M133.7 179.6h4.8" fill="none" stroke="#000" stroke-width=".24"/>
<path d="M131.3 177.3l.5 1.4h-1z" fill="#1c1c1c"/>
<path d="M131.3 177.3l.5 1.4h-1z" fill="none" stroke="#1c1c1c" stroke-width=".2"/>
<path d="M128.9 179.6v2.4h1.7M133 179.6h.7v2.4h-1.9" fill="none" stroke="#1c1c1c" stroke-width=".24"/>
<path d="M130.6 181.3l1.2 .7-1.2 .8z" fill="#1c1c1c"/>
<path d="M130.6 181.3l1.2 .7-1.2 .8z" fill="none" stroke="#1c1c1c" stroke-width=".2"/>
<path d="M143.5 176.8h4.3M143.5 177.3h1M144 177.3v2.3M145.2 177.3h.9M145.7 174.9v1.9M145.7 177.3v2.3h2.4M146.9 177.3h.9M147.3 177.3v2.3M131.8 181.3v1.5" fill="none" stroke="#1c1c1c" stroke-width=".24"/>
<path d="M138.5 179.6h4.8M145.7 170.1v4.8M148.1 179.6h4.7" fill="none" stroke="#000" stroke-width=".24"/>
<path d="M145.7 177.3l.4 1.4h-.9z" fill="#1c1c1c"/>
<path d="M145.7 177.3l.4 1.4h-.9z" fill="none" stroke="#1c1c1c" stroke-width=".2"/>
<path d="M144 179.6h-.7v2.4h1.9M148.1 179.6v2.4h-1.7" fill="none" stroke="#1c1c1c" stroke-width=".24"/>
<path d="M145.2 182l1.2-.7v1.5z" fill="#1c1c1c"/>
<path d="M145.2 182l1.2-.7v1.5z" fill="none" stroke="#1c1c1c" stroke-width=".2"/>
<path d="M145.2 181.3v1.5" fill="none" stroke="#1c1c1c" stroke-width=".24"/>
<path d="M126.6 148.7h23.8v14.2h-23.8z" fill="#f5f5f5"/>
<path d="M126.5 148.6h23.9v14.3h-23.9z" fill="none" stroke="#262626" stroke-width=".2"/>
<g fill="none" stroke="#000" stroke-width=".24">
<path d="M145.7 131.9h4.8M155.2 131.9h4.8M227 129.5h4.8M231.8 127.1h4.8M236.6 129.5h4.8M102.6 153.4h2.4M109.8 153.4h2.4M119.3 153.4h7.2M119.3 158.1h7.2M148.1 155.8h7.1M114.6 162.9v2.4M114.6 167.7v2.4"/>
<path d="M131.3 162.9v7.2M145.7 162.9v7.2M160 162.9v2.4M160 170.1v2.4"/>
</g>
<path d="M140.9 131.9h4.8M95.4 153.4h7.2M112.2 153.4h2.4M119.3 158.1v21.5h4.8M119.3 153.4h-4.7v9.5M155.2 155.8h4.8v7.1M95.4 179.6h19.2M114.6 170.1v9.5h4.7M160 172.5v7.1h-7.2" fill="none" stroke="#0e0e0e" stroke-width=".24"/>
<g fill="#0e0e0e" stroke="#0e0e0e" stroke-width=".2">
<circle cx="119.3" cy="179.6" r=".45"/>
<circle cx="114.5" cy="153.3" r=".45"/>
<circle cx="114.5" cy="179.6" r=".45"/>
<circle cx="160" cy="179.6" r=".45"/>
</g>
<path d="M150.5 129.5v4.8M152.1 130.4v2.9M153.6 129.5v4.8M155.2 130.4v2.9M105 153.4h.9l.3-.5 .5 .9 .4-.9 .5 .9 .5-.9 .5 .9 .2-.4h1M112.6 166h3.9M112.6 167h3.9M114.6 165.3v.7M114.6 167v.7M160 165.3v1l.5 .2-1 .5 1 .5-1 .4 1 .5-1 .5 .5 .2v1" fill="none" stroke="#1c1c1c" stroke-width=".24"/>
<path d="M160 179.6v2.4M157.6 182h4.8M158.3 182.8h3.4M159.1 183.5h1.9M159.8 184.2h.5" fill="none" stroke="#262626" stroke-width=".24"/>
<g fill="#fefefe" stroke="#151515" stroke-width=".24">
<circle cx="231.8" cy="129.5" r=".69"/>
<circle cx="236.6" cy="129.5" r=".69"/>
</g>
<path d="M234.2 124.7v2.4M191.1 143.8h4.8M195.9 141.4h4.8M200.7 143.8h4.8" fill="none" stroke="#000" stroke-width=".24"/>
<g fill="#fefefe" stroke="#151515" stroke-width=".24">
<circle cx="195.9" cy="143.8" r=".69"/>
<circle cx="200.7" cy="143.8" r=".69"/>
</g>
<path d="M198.3 139v2.4M227 143.8h4.8M231.8 141.4h4.8M236.6 143.8h4.8" fill="none" stroke="#000" stroke-width=".24"/>
<g fill="#fefefe" stroke="#151515" stroke-width=".24">
<circle cx="231.8" cy="143.8" r=".69"/>
<circle cx="236.6" cy="143.8" r=".69"/>
</g>
<path d="M148.1 43.5h4.7M152.8 41.1h4.8M157.6 43.5h4.8M234.2 139v2.4" fill="none" stroke="#000" stroke-width=".24"/>
<path d="M70.5 30.6l1.9 1.9M70.5 33l1.9 1.9M72.4 30.6l-1.9 1.9M72.4 33l-1.9 1.9M130.3 130.9l2 1.9M132.3 130.9l-2 1.9" fill="none" stroke="#4c4c4c" stroke-width=".2"/>
<g fill="#fefefe" stroke="#151515" stroke-width=".24">
<circle cx="152.8" cy="43.5" r=".69"/>
<circle cx="157.6" cy="43.5" r=".69"/>
</g>
<path d="M155.2 38.7v2.4" fill="none" stroke="#000" stroke-width=".24"/>
<path d="M258.1 38.7v2.4M255.7 41.1h4.8M256.5 41.8h3.3M257.2 42.5h1.9M257.9 43.3h.5" fill="none" stroke="#262626" stroke-width=".24"/>
<path d="M227.1 24.5h9.5v4.6h-9.5z" fill="#fefefe"/>
<path d="M227 24.4h9.6v4.7h-9.6z" fill="none" stroke="#fefefe" stroke-width=".2"/>
<path d="M224.6 22h47.9v33.4h-47.9zM88.2 117.5h81.3v76.4h-81.3z" fill="none" stroke="#000" stroke-width="1.2"/>
<path d="M9.3 115.2h14.3v4.7h-14.3z" fill="#fefefe"/>
<path d="M9.3 115.2h14.3v4.7h-14.3z" fill="none" stroke="#fefefe" stroke-width=".2"/>
<path d="M90.7 57.9h14.2v4.7h-14.2z" fill="#fefefe"/>
<path d="M90.6 57.9h14.3v4.7h-14.3z" fill="none" stroke="#fefefe" stroke-width=".2"/>
<path d="M95.5 120h14.2v4.7h-14.2z" fill="#fefefe"/>
<path d="M95.4 120h14.3v4.7h-14.3z" fill="none" stroke="#fefefe" stroke-width=".2"/>
<path d="M169.6 117.5h102.9v76.4h-102.9z" fill="none" stroke="#000" stroke-width="1.2"/>
<path d="M172 120h14.3v4.7h-14.3z" fill="#fefefe"/>
<path d="M172 120h14.3v4.7h-14.3z" fill="none" stroke="#fefefe" stroke-width=".2"/>
<g fill="none" stroke="#000" stroke-width=".24">
<path d="M207.9 71v2.4M207.9 78.1v2.4M39.2 124.7h2.4M39.2 134.3h2.4M46.3 124.7h2.4M46.3 134.3h2.4M70.3 124.7h2.4M70.3 134.3h2.4M77.5 124.7h2.4M77.5 134.3h2.4M39.2 143.8h2.4M39.2 153.4h2.4"/>
<path d="M46.3 143.8h2.4M46.3 153.4h2.4M70.3 143.8h2.4M70.3 153.4h2.4M77.5 143.8h2.4M77.5 153.4h2.4M39.2 162.9h2.4M46.3 162.9h2.4M70.3 162.9h2.4M77.5 162.9h2.4"/>
</g>
<path d="M207.9 73.4v.9l.5 .2-1 .5 1 .5-1 .5 1 .5-1 .4 .5 .3v.9M41.6 124.7h.9l.3-.5 .4 1 .5-1 .5 1 .5-1 .5 1 .2-.5h.9M41.6 134.3h.9l.3-.5 .4 .9 .5-.9 .5 .9 .5-.9 .5 .9 .2-.4h.9M72.7 124.7h.9l.3-.5 .5 1 .4-1 .5 1 .5-1 .5 1 .2-.5h1M72.7 134.3h.9l.3-.5 .5 .9 .4-.9 .5 .9 .5-.9 .5 .9 .2-.4h1M41.6 143.8h.9l.3-.5 .4 1 .5-1 .5 1 .5-1 .5 1 .2-.5h.9M41.6 153.4h.9l.3-.5 .4 .9 .5-.9 .5 .9 .5-.9 .5 .9 .2-.4h.9M72.7 143.8h.9l.3-.5 .5 1 .4-1 .5 1 .5-1 .5 1 .2-.5h1M72.7 153.4h.9l.3-.5 .5 .9 .4-.9 .5 .9 .5-.9 .5 .9 .2-.4h1M41.6 162.9h.9l.3-.5 .4 1 .5-1 .5 1 .5-1 .5 1 .2-.5h.9M72.7 162.9h.9l.3-.5 .5 1 .4-1 .5 1 .5-1 .5 1 .2-.5h1" fill="none" stroke="#1c1c1c" stroke-width=".24"/>
<path d="M224.6 55.4h47.9v62.1h-47.9z" fill="none" stroke="#000" stroke-width="1.2"/>
<path d="M243.8 74.6h9.5v9.5h-9.5z" fill="#f5f5f5"/>
<path d="M243.8 74.6h9.5v9.5h-9.5z" fill="none" stroke="#262626" stroke-width=".2"/>
<path d="M239 76.9h4.8M239 79.3h4.8M253.4 76.9h4.7M253.4 79.3h4.7M239 81.7h4.8M253.4 81.7h4.7" fill="none" stroke="#000" stroke-width=".24"/>
<path d="M231.8 76.9h7.2M231.8 79.3h7.2M258.1 79.3h12M260.5 74.6v2.3h-2.4M231.8 81.7h7.2M258.1 81.7h2.4v2.4" fill="none" stroke="#0e0e0e" stroke-width=".24"/>
<path d="M259.3 72.2h2.4M260.5 72.2v2.4M258.1 86.5h4.8M258.9 87.2h3.3M259.6 87.9h1.9M260.3 88.6h.5M260.5 84.1v2.4" fill="none" stroke="#262626" stroke-width=".24"/>
<path d="M227.1 60.3h14.2v4.7h-14.2z" fill="#fefefe"/>
<path d="M227 60.2h14.3v4.8h-14.3z" fill="none" stroke="#fefefe" stroke-width=".2"/>
<path d="M191.1 129.5h4.8M195.9 127.1h4.8M200.7 129.5h4.8" fill="none" stroke="#000" stroke-width=".24"/>
<g fill="#fefefe" stroke="#151515" stroke-width=".24">
<circle cx="195.9" cy="129.5" r=".69"/>
<circle cx="200.7" cy="129.5" r=".69"/>
</g>
<path d="M198.3 124.7v2.4M191.1 155.8h4.8M195.9 153.4h4.8M200.7 155.8h4.8" fill="none" stroke="#000" stroke-width=".24"/>
<path d="M203.1 131.9h4.8M203.8 132.6h3.4M204.5 133.3h1.9M205.3 134h.4M205.5 129.5v2.4M203.1 158.1h4.8M203.8 158.9h3.4M204.5 159.6h1.9M205.5 155.8v2.3M205.3 160.3h.4" fill="none" stroke="#262626" stroke-width=".24"/>
<path d="M181.6 155.8h9.5M212.7 143.8h14.3" fill="none" stroke="#0e0e0e" stroke-width=".24"/>
<g fill="#fefefe" stroke="#151515" stroke-width=".24">
<circle cx="195.9" cy="155.7" r=".69"/>
<circle cx="200.7" cy="155.7" r=".69"/>
</g>
<path d="M198.3 151v2.4M219.9 158.1h7.1M227 155.8l2.4 2.3v7.2M231.8 158.1h7.2" fill="none" stroke="#000" stroke-width=".24"/>
<path d="M128.9 81.7v4.8h4.8M212.7 158.1h7.2M239 158.1h7.2" fill="none" stroke="#0e0e0e" stroke-width=".24"/>
<circle cx="128.9" cy="81.7" r=".45" fill="#0e0e0e" stroke="#0e0e0e" stroke-width=".2"/>
<path d="M245.2 157.2l1.9 1.9M247.1 157.2l-1.9 1.9" fill="none" stroke="#4c4c4c" stroke-width=".2"/>
<path d="M227 164.1v2.4M227 165.3h2.4" fill="none" stroke="#262626" stroke-width=".24"/>
<path d="M243.8 31.6h9.5v9.5h-9.5z" fill="#f5f5f5"/>
<path d="M243.8 31.6h9.5v9.5h-9.5z" fill="none" stroke="#262626" stroke-width=".2"/>
<path d="M239 33.9h4.8M239 36.3h4.8M239 38.7h4.8M253.4 33.9h4.7M253.4 38.7h4.7" fill="none" stroke="#000" stroke-width=".24"/>
<path d="M231.8 33.9h7.2M231.8 36.3h7.2M231.8 38.7h7.2" fill="none" stroke="#0e0e0e" stroke-width=".24"/>
<g font-size="2.2">
<text x="35.9" y="20.4">1</text>
<text x="104.7" y="20.4">2</text>
<text x="173.5" y="20.4">3</text>
<text x="242.4" y="20.4">4</text>
<text x="126.5" y="26.3">Reset</text>
<text x="126.5" y="28.7">Line</text>
<text x="172" y="26.3">Crystal</text>
<text x="172" y="28.7">Oscillator</text>
<text x="227" y="26.3">To Rocket</text>
<text x="25.4" y="31.1">6</text>
<text x="25.4" y="33.5">4</text>
<text x="30.1" y="32.3">VCC</text>
<text x="30.1" y="34.7">VCC</text>
<text x="59.4" y="32.3">ADC6</text>
<text x="59.4" y="34.7">ADC7</text>
<text x="68.6" y="31.1">19</text>
<text x="68.6" y="33.5">22</text>
<text x="245.4" y="34.7">1</text>
<text x="250.6" y="34.7">5</text>
<text x="3.7" y="41.8">A</text>
<text x="24.3" y="38.3">18</text>
<text x="30.1" y="39.5">AVCC</text>
<text x="45.8" y="39.5">PC0 (ADC0/PCINT8)</text>
<text x="45.8" y="41.8">PC1 (ADC1/PCINT9)</text>
<text x="68.6" y="38.3">23 A0</text>
<text x="68.6" y="40.6">24 A1</text>
<text x="245.4" y="37">2</text>
<text x="245.4" y="39.5">3</text>
<text x="250.6" y="39.5">4</text>
<text x="274.1" y="41.8">A</text>
<text x="30.1" y="44.2">AREF</text>
<text x="44.7" y="44.2">PC2 (ADC2/PCINT10)</text>
<text x="44.7" y="46.6">PC3 (ADC3/PCINT11)</text>
<text x="68.6" y="43.1">25 A2</text>
<text x="68.6" y="45.4">26 A3</text>
<text x="68.6" y="47.8">27 A4/SDA</text>
<text x="39.8" y="49">PC4 (ADC4/SDA/PCINT12)</text>
<text x="40.1" y="51.4">PC5 (ADC5/SCL/PCINT13)</text>
<text x="43.7" y="53.8">PC6 (RESET/PCINT14)</text>
<text x="68.6" y="52.6">29 Reset</text>
<text x="68.6" y="50.2">28 A5/SCL</text>
<text x="45.6" y="58.5">PD0 (RXD/PCINT16)</text>
<text x="68.6" y="57.4">30 Rx</text>
<text x="68.6" y="59.7">31 Tx</text>
<text x="90.6" y="59.7">Step-Up 5V</text>
<text x="39.4" y="65.7">PD3 (PCINT19/OC2B/INT1)</text>
<text x="45.5" y="63.3">PD2 (INT0/PCINT18)</text>
<text x="45.8" y="61">PD1 (TXD/PCINT17)</text>
<text x="68.6" y="62.1">32 Pin 2/arduino</text>
<text x="68.6" y="64.5">1</text>
<text x="227" y="62.1">ICSP</text>
<text x="227" y="64.5">Connector</text>
<text x="41.7" y="70.5">PD5 (PCINT21/OC0B/T1)</text>
<text x="42.6" y="68.1">PD4 (PCINT20/XCK/T0)</text>
<text x="68.6" y="66.9">2</text>
<text x="68.6" y="69.3">9</text>
<text x="68.6" y="71.7">10 Pin 6/lavio</text>
<text x="39" y="72.9">PD6 (PCINT22/OC0A/AIN0)</text>
<text x="45.3" y="75.3">PD7 (PCINT23/AIN1)</text>
<text x="68.6" y="74.1">11 Pin 7/bpayload</text>
<text x="137.9" y="74.1">1</text>
<text x="142.5" y="75.3">PGND</text>
<text x="152.7" y="75.3">SW</text>
<text x="159.6" y="74.1">8</text>
<text x="245.4" y="77.7">1</text>
<text x="250.6" y="77.7">2</text>
<text x="40.5" y="80.1">PB0 (PCINT0/CLKO/ICP1)</text>
<text x="45.8" y="82.5">PB1 (PCINT1/OC1A)</text>
<text x="68.6" y="78.9">12 Pin 8/lpayload</text>
<text x="68.6" y="81.2">13 Pin 9/bdeploi1</text>
<text x="68.6" y="83.7">14 Pin 10/bdeploi2</text>
<text x="137.9" y="81.2">2</text>
<text x="142.5" y="82.5">VIN</text>
<text x="153.5" y="82.5">SS</text>
<text x="159.6" y="81.2">7</text>
<text x="245.4" y="80.1">3</text>
<text x="245.4" y="82.5">5</text>
<text x="250.6" y="80.1">4</text>
<text x="250.6" y="82.5">6</text>
<text x="3.8" y="87.2">B</text>
<text x="39.8" y="87.2">PB3 (PCINT3/OC2A/MOSI)</text>
<text x="42.8" y="84.8">PB2 (PCINT2/SS/OC1B)</text>
<text x="46" y="89.6">PB4 (PCINT4/MISO)</text>
<text x="68.6" y="86">15 Pin 11/MOSI</text>
<text x="68.6" y="88.4">16 Pin 12/MISO</text>
<text x="137.9" y="86">3</text>
<text x="142.5" y="87.2">EN</text>
<text x="153.3" y="89.6">FB</text>
<text x="159.6" y="88.4">6</text>
<text x="274.2" y="87.2">B</text>
<text x="24.3" y="95.6">21</text>
<text x="25.4" y="93.2">5</text>
<text x="25.4" y="90.8">3</text>
<text x="30.1" y="94.4">GND</text>
<text x="30.1" y="92">GND</text>
<text x="37.5" y="94.4">PB6 (PCINT6/XTAL1/TOSC1)</text>
<text x="47.2" y="92">PB5 (SCK/PCINT5)</text>
<text x="68.6" y="93.2">7</text>
<text x="68.6" y="95.6">8</text>
<text x="68.6" y="90.8">17 Pin 13/SCK</text>
<text x="137.9" y="90.8">4</text>
<text x="142.5" y="92">COMP</text>
<text x="151.2" y="92" transform="rotate(-90 151.2 92)">AGND</text>
<text x="30.1" y="96.8">GND</text>
<text x="37.5" y="96.8">PB7 (PCINT7/XTAL2/TOSC2)</text>
<text x="150" y="96.6" transform="rotate(-90 150 96.6)">5</text>
<text x="9.3" y="117.1">Témoins</text>
<text x="9.3" y="119.5">Lumineux</text>
<text x="95.4" y="121.8">Batterie et</text>
<text x="95.4" y="124.2">protection</text>
<text x="172" y="121.8">Boutons et</text>
<text x="172" y="124.2">Contrôle</text>
<text x="109.2" y="131.4">3</text>
<text x="118.9" y="131.4">1</text>
<text x="3.8" y="132.6">C</text>
<text x="114.1" y="134.9" transform="rotate(-90 114.1 134.9)">2</text>
<text x="274.2" y="132.6">C</text>
<text x="127" y="154.1">VDD</text>
<text x="127" y="158.9">VSS</text>
<text x="144.1" y="156.5">VM</text>
<text x="224" y="157.7">3</text>
<text x="228.9" y="161.1" transform="rotate(-90 228.9 161.1)">2</text>
<text x="233.7" y="157.7">1</text>
<text x="129.8" y="162.5">DO</text>
<text x="144.1" y="162.5">CO</text>
<text x="3.7" y="178">D</text>
<text x="189.9" y="176.8">Title</text>
<text x="274.1" y="178">D</text>
<text x="189.9" y="183.9">Size</text>
<text x="201.9" y="183.9">Number</text>
<text x="249.8" y="183.9">Revision</text>
<text x="189.9" y="191.1">Date:</text>
<text x="191.1" y="187.5">A4</text>
<text x="200.7" y="191.1">2018-05-27</text>
<text x="237.8" y="191.1">Sheet</text>
<text x="249.2" y="191.1">of</text>
<text x="35.9" y="197.1">1</text>
<text x="104.7" y="197.1">2</text>
<text x="173.5" y="197.1">3</text>
<text x="189.9" y="193.5">File:</text>
<text x="200.7" y="193.5">C:\Users\..\telecommande_fusee.SchDoc</text>
<text x="237.8" y="193.5">Drawn By:</text>
<text x="242.4" y="197.1">4</text>
</g>
<g font-size="2.2" fill="#262626">
<text x="10.3" y="26.3">5V</text>
<text x="134.8" y="28.7">5V</text>
<text x="215.1" y="28.7">XTAL1</text>
<text x="231.8" y="33.5">5VRocket</text>
<text x="231.8" y="35.9">Rx</text>
<text x="231.8" y="38.3">Tx</text>
<text x="18.8" y="43.1">AREF20</text>
<text x="128.9" y="43.1">Reset</text>
<text x="172" y="47.8">GND</text>
<text x="200.7" y="47.8">GND</text>
<text x="215.1" y="47.8">XTAL2</text>
<text x="255.8" y="45.4">GND</text>
<text x="162.5" y="50.2">GND</text>
<text x="71.5" y="64.5">Pin 3/connLed</text>
<text x="90.6" y="64.5">3.3V</text>
<text x="219.8" y="64.5">5V</text>
<text x="71.5" y="66.9">Pin 4/conn</text>
<text x="71.5" y="69.3">Pin 5/bavio</text>
<text x="259.2" y="71.7">5V</text>
<text x="231.8" y="76.5">Pin 12/MISO</text>
<text x="93" y="78.9">GND</text>
<text x="107.4" y="78.9">GND</text>
<text x="117" y="78.9">GND</text>
<text x="131.4" y="81.2">GND</text>
<text x="186.4" y="78.9">GND</text>
<text x="196" y="78.9">GND</text>
<text x="231.8" y="78.9">Pin 13/SCK</text>
<text x="231.8" y="81.2">Reset</text>
<text x="258.1" y="78.9">Pin 11/MOSI</text>
<text x="205.5" y="87.2">GND</text>
<text x="71.5" y="93.2">XTAL1</text>
<text x="71.5" y="95.6">XTAL2</text>
<text x="172" y="90.8">GND</text>
<text x="258.2" y="90.8">GND</text>
<text x="9.3" y="105.2">GND</text>
<text x="148.1" y="107.5">GND</text>
<text x="176.8" y="112.3">GND</text>
<text x="24.7" y="117.1">5V</text>
<text x="119.4" y="117.1">GND</text>
<text x="48.7" y="124.2">Pin 3/connLed</text>
<text x="97.8" y="131.4">3.3V</text>
<text x="140.9" y="131.4">Vbat+</text>
<text x="160" y="131.4">Vbat1-</text>
<text x="181.6" y="129">Pin 4/conn</text>
<text x="217.5" y="129">Pin 9/bdeploi1</text>
<text x="48.7" y="133.8">Pin 6/lavio</text>
<text x="203.2" y="136.2">GND</text>
<text x="239.1" y="136.2">GND</text>
<text x="48.7" y="143.3">Pin 8/lpayload</text>
<text x="114.6" y="138.6">Vbat+</text>
<text x="181.6" y="143.3">Pin 5/bavio</text>
<text x="212.7" y="143.3">Pin 10/bdeploi2</text>
<text x="48.7" y="152.9">Pin 11/MOSI</text>
<text x="95.4" y="152.9">3.3V</text>
<text x="181.6" y="155.3">Pin 7/bpayload</text>
<text x="203.2" y="150.5">GND</text>
<text x="239.1" y="150.5">GND</text>
<text x="212.7" y="157.7">5VRocket</text>
<text x="48.7" y="162.5">Pin 12/MISO</text>
<text x="203.2" y="162.5">GND</text>
<text x="223.9" y="166">5V</text>
<text x="95.4" y="179.2">Vbat1-</text>
<text x="81.1" y="183.9">GND</text>
<text x="157.7" y="186.4">GND</text>
</g>
<g font-size="2.2" fill="#0e0e0e">
<text x="28.4" y="28.7">U1</text>
<text x="183.9" y="28.7">C3</text>
<text x="188.7" y="28.7">20 pF</text>
<text x="136.8" y="40.4">10K</text>
<text x="136.8" y="38">R3</text>
<text x="145.7" y="40.6">D2</text>
<text x="211" y="40.4">1M</text>
<text x="211" y="38">R4</text>
<text x="150.2" y="46.1">B1</text>
<text x="183.7" y="45.7">C2</text>
<text x="190.9" y="46.1">XTAL1</text>
<text x="243.8" y="43.1">P?</text>
<text x="13.8" y="50">C1</text>
<text x="13.8" y="52.4">100 nF</text>
<text x="183.7" y="52.4">20 pF</text>
<text x="140.9" y="63.3">L2</text>
<text x="169.4" y="61.9">D1</text>
<text x="97.6" y="69.8">470uF</text>
<text x="97.6" y="67.4">C12</text>
<text x="111.9" y="67.9">C13</text>
<text x="111.9" y="70">10uf</text>
<text x="121.5" y="67.9">C16</text>
<text x="121.5" y="70">1uf</text>
<text x="140.9" y="66.9">6.8uH</text>
<text x="140.9" y="71.7">PAM2421</text>
<text x="140.9" y="69.3">U3</text>
<text x="179.9" y="71.9">20K</text>
<text x="180.1" y="69.6">R18</text>
<text x="190.9" y="67.9">C14</text>
<text x="190.9" y="70">10uf</text>
<text x="200.4" y="69.8">470uF</text>
<text x="200.4" y="67.4">C15</text>
<text x="210.3" y="68.8">LD17</text>
<text x="210.3" y="71.2">LED 5mm</text>
<text x="174.4" y="76.5">R21</text>
<text x="208.6" y="77.4">1K</text>
<text x="208.6" y="75.1">R22</text>
<text x="243.8" y="74.1">P1</text>
<text x="167" y="79.1">C17</text>
<text x="174.4" y="78.9">10k</text>
<text x="167" y="85.8">10uf</text>
<text x="122.7" y="95.8">R19</text>
<text x="28.4" y="100.4">ATmega328P-AU</text>
<text x="122.5" y="98.2">51K</text>
<text x="135.8" y="100.8">47pF</text>
<text x="135.8" y="98.5">C18</text>
<text x="180.1" y="100.6">R20</text>
<text x="123.9" y="105.6">2.2nF</text>
<text x="123.9" y="103.2">C19</text>
<text x="179.9" y="103">10K</text>
<text x="35.1" y="121.8">LD1</text>
<text x="41.3" y="123.5">R5</text>
<text x="66.2" y="121.8">LD7</text>
<text x="72.4" y="123.5">R6</text>
<text x="35.1" y="128.1">LED 5mm</text>
<text x="35.1" y="131.4">LD2</text>
<text x="41.3" y="127.3">1K</text>
<text x="66.2" y="128.1">LED 5mm</text>
<text x="66.2" y="131.4">LD8</text>
<text x="72.4" y="127.3">1K</text>
<text x="111.9" y="128.8">S2</text>
<text x="143.3" y="129">B1</text>
<text x="35.1" y="137.6">LED 5mm</text>
<text x="41.3" y="136.9">1K</text>
<text x="41.3" y="133.1">R7</text>
<text x="66.2" y="137.6">LED 5mm</text>
<text x="72.4" y="136.9">1K</text>
<text x="72.4" y="133.1">R8</text>
<text x="148" y="136.2">Li-ion 18650</text>
<text x="193.3" y="132.1">B2</text>
<text x="229.2" y="132.1">B5</text>
<text x="35.1" y="141">LD3</text>
<text x="41.3" y="142.6">R9</text>
<text x="66.2" y="141">LD9</text>
<text x="72.4" y="142.6">R10</text>
<text x="111.9" y="141.4">CKN5001-ND</text>
<text x="143.3" y="138.6">Batt1</text>
<text x="35.1" y="147.2">LED 5mm</text>
<text x="41.3" y="146.5">1K</text>
<text x="66.2" y="147.2">LED 5mm</text>
<text x="72.4" y="146.5">1K</text>
<text x="126.5" y="148.1">AP9101C</text>
<text x="126.5" y="145.8">U6</text>
<text x="193.3" y="146.5">B3</text>
<text x="229.2" y="146.5">B6</text>
<text x="35.1" y="150.5">LD4</text>
<text x="41.3" y="156">1K</text>
<text x="41.3" y="152.2">R11</text>
<text x="66.2" y="150.5">LD10</text>
<text x="72.4" y="156">1K</text>
<text x="72.4" y="152.2">R12</text>
<text x="104.7" y="156">330</text>
<text x="104.7" y="152.2">R15</text>
<text x="226.8" y="155.1">S1</text>
<text x="35.1" y="156.7">LED 5mm</text>
<text x="35.1" y="160.1">LD5</text>
<text x="41.3" y="161.8">R13</text>
<text x="66.2" y="156.7">LED 5mm</text>
<text x="66.2" y="160.1">LD11</text>
<text x="72.4" y="161.8">R14</text>
<text x="193.3" y="158.4">B4</text>
<text x="35.1" y="166.3">LED 5mm</text>
<text x="41.3" y="165.6">1K</text>
<text x="66.2" y="166.3">LED 5mm</text>
<text x="72.4" y="165.6">1K</text>
<text x="107.4" y="167.2">C22</text>
<text x="160.7" y="167">R24</text>
<text x="226.8" y="167.7">CKN5001-ND</text>
<text x="107.4" y="169.6">100 nF</text>
<text x="160.7" y="169.4">2.7k</text>
<text x="128.7" y="187.3">Q5</text>
<text x="143" y="187.3">Q6</text>
</g>
</svg>
